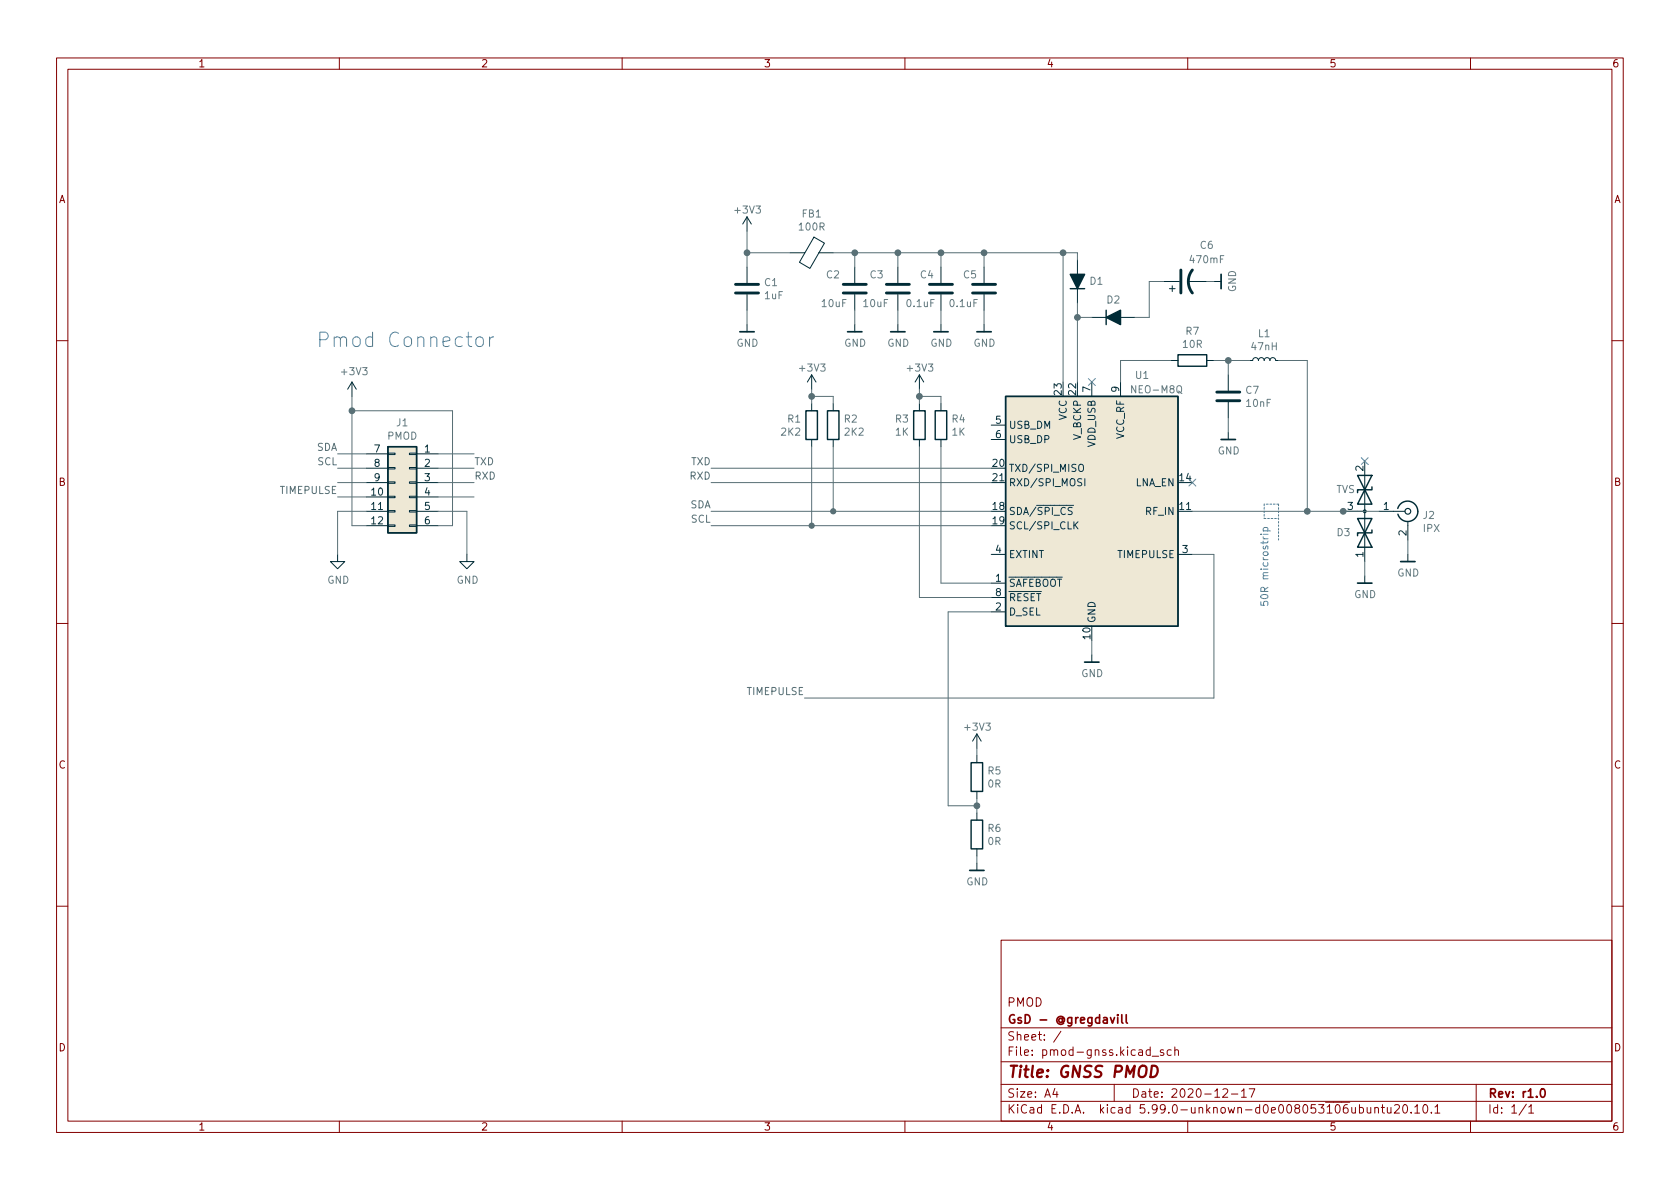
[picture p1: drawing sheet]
<svg xmlns="http://www.w3.org/2000/svg" width="297mm" height="210mm" viewBox="0 0 297 210" stroke-linecap="round" stroke-linejoin="round" font-family="sans-serif">
<g fill="none" stroke="#840000" stroke-width=".18">
<path d="M10 10.2h277v190.1h-277zM12 12.2h273v186.1h-273zM60 10.2v2M110 10.2v2M160 10.2v2M210 10.2v2M260 10.2v2M10 60.2h2M285 60.2h2M10 110.2h2M285 110.2h2M10 160.2h2"/>
<path d="M177 166.3h108v32h-108zM285 160.2h2M60 198.3v2M110 198.3v2M160 198.3v2M177 194.8h108M177 191.8h108M177 187.8h108M177 181.8h108M186.5 192.5l-.4 1h1M186.9 193v1M187.6 182.4l-1.3 1.9"/>
<path d="M197 191.8v3M203.4 185.7l-.5-.1-.3 .3v.4l.2 .3h.6M203.4 185.1v1.5M203.7 186.8h1.2M205.7 185.7l-.3-.1-.3 .2 .1 .3 .5 .1v.4h-.6M207.1 185.7l-.5-.1-.2 .3v.4l.1 .3h.6M207.7 185.8l.2-.2 .4 .1 .1 .9M207.7 185.1v1.5M210 198.3v2M216.2 192.7l.6-.2 .2 .2 .1 .3-1 1h1M217.7 193.5h1.2M219.5 193l.4-.5v1.5"/>
<path d="M219.5 194h.9M220.9 192.5h1l-.7 1.5M243.1 196l.2-.2 .3 .1 .1 .9M243.1 195.8v1M244.2 195.8h.6M244.4 195.3v1.3l.4 .2M245.3 195.8l.1 1h.3l.2-.1M245.9 195.8v1M246.6 195.5l.5-.2 .3 .2v.3l-.9 1h.9M248.2 195.4l.2-.1a.81 .81 0 0 1 .5 .7 .81 .81 0 0 1-.3 .8h-.1a.81 .81 0 0 1-.6-.6 .81 .81 0 0 1 .3-.8zM249.5 196.7v.1M250.1 195.8l.5-.5v1.5"/>
<path d="M250.1 196.8h.9M251.8 195.4l.1-.1a.81 .81 0 0 1 .6 .7 .81 .81 0 0 1-.3 .8h-.1a.81 .81 0 0 1-.6-.6 .81 .81 0 0 1 .3-.8zM253.1 196.7v.1M253.7 195.8l.4-.5v1.5M253.7 196.8h.9M260 198.3v2M261 191.8v6.5M269.9 195.3l-1.3 1.9M270.3 195.8l.4-.5v1.5M270.3 196.8h.9"/>
</g>
<path d="M196.3 179.9l.4 1 .4-1M197.6 179.4v.2M197.6 179.9v1M198.3 179.4v1.3l.3 .2M199.1 179.4v1.3l.2 .2M272.6 192.6l.1-.1a.81 .81 0 0 1 .6 .7 .81 .81 0 0 1-.3 .8h-.2a.82 .82 0 0 1-.5-.6 .82 .82 0 0 1 .3-.8z" fill="none" stroke="#840000" stroke-width=".3"/>
<path d="M203.7 188.5h.4a1.08 1.08 0 0 1 .6 1 1.08 1.08 0 0 1-.8 1h-.5z" fill="none" stroke="#840000" stroke-width=".4"/>
<g fill="none" stroke="#002b36" stroke-width=".18">
<path d="M132.1 38.3v2.6M132.1 38.3l-.8 1.3M132.1 38.3l.7 1.3M132.1 47.2v2.8M132.1 52.1v2.8M132.1 57.4v1.3M139.7 44.7h2.6M143.9 41.9l1.9 1.1-2.6 4.5-1.8-1.1zM144.8 44.7h2.5M151.1 47.2v2.8M151.1 52.1v2.8M151.1 57.4v1.3"/>
<path d="M158.7 47.2v2.8M158.7 52.1v2.8M158.7 57.4v1.3M166.4 47.2v2.8M166.4 52.1v2.8M166.4 57.4v1.3M174 47.2v2.8M174 52.1v2.8M174 57.4v1.3M190.5 46v7.6M193 56.1h7.7M205.7 49.8h2.8"/>
<path d="M206.8 51h1M207.3 50.5v1.1M210.1 49.8h3.3M214.6 49.8h1.3M62.2 67.6l-.7 1.2M62.2 67.6v2.5M62.2 67.6l.8 1.2M143.5 66.3v2.5M143.5 71.4v1.2M143.5 77.7v1.3M143.5 66.3l-.8 1.3M143.5 66.3l.8 1.3"/>
<path d="M147.3 71.4v1.2M147.3 77.7v1.3M162.6 66.3l-.8 1.3M162.6 66.3v2.5M162.6 71.4v1.2M162.6 77.7v1.3M162.6 66.3l.7 1.3M166.4 71.4v1.2M166.4 77.7v1.3M175.3 75.2h2.5M175.3 77.7h2.5M193 67.6v2.5"/>
<path d="M198.1 67.6v2.5M207 63.7h1.3M213.4 63.7h1.2M217.2 66.3v2.8M217.2 71.1v2.8M217.2 76.4v1.3M221 63.7h.5l.1-.3 .4-.2 .4 .2 .1 .3 .1-.3 .3-.2 .4 .2 .2 .3 .2-.4h.5l.2 .1 .1 .3 .2-.3 .3-.2 .4 .2 .2 .3h.5M59.7 98v1.3h1.3l-1.3 1.3-1.3-1.3h1.3M64.8 90.4h3.8M64.8 85.3h3.8M64.8 80.3h3.8M64.8 87.9h3.8"/>
<path d="M64.8 93h3.8M64.8 82.8h3.8M68.6 90.3h1.2v.2h-1.2zM68.6 92.8h1.2v.3h-1.2zM68.6 87.8h1.2v.2h-1.2zM68.6 82.7h1.2v.2h-1.2zM68.6 80.1h1.2v.3h-1.2zM68.6 85.2h1.2v.3h-1.2zM72.4 90.3h1.3v.2h-1.3zM72.4 92.8h1.3v.3h-1.3zM72.4 87.8h1.3v.2h-1.3zM72.4 82.7h1.3v.2h-1.3z"/>
<path d="M72.4 80.1h1.3v.3h-1.3zM72.4 85.2h1.3v.3h-1.3zM73.7 90.4h3.8M73.7 85.3h3.8M73.7 80.3h3.8M73.7 87.9h3.8M73.7 93h3.8M73.7 82.8h3.8M82.5 98v1.3h1.3l-1.3 1.3-1.2-1.3h1.2M175.3 85.3h2.5M175.3 98h2.5M208.3 90.4h2.5"/>
<path d="M208.3 98h2.5M237.5 90.4h3.8M241.3 81.5v17.8M243.8 90.4h4.6M248.9 92.2v3.3M248.9 98v1.3M175.3 103.1h2.5M175.3 108.2h2.5M175.3 105.7h2.5M193 115.8v1.3M241.3 101.8v1.3M172.7 129.8l-.7 1.3"/>
<path d="M172.7 129.8v2.5M172.7 133.6v1.3M172.7 139.9v1.3M172.7 129.8l.8 1.3M172.7 143.8v1.2M172.7 150.1v1.3M172.7 152.6v1.3"/>
</g>
<path d="M130.8 58.7h2.5M149.9 58.7h2.5M157.5 58.7h2.5M165.1 58.7h2.5M172.7 58.7h2.6M215.9 48.5v2.5M215.9 77.7h2.5M247.6 99.3h2.6M191.8 117.1h2.5M240 103.1h2.6M171.4 153.9h2.6" fill="none" stroke="#002b36" stroke-width=".3"/>
<g fill="none" stroke="#002b36" stroke-width=".51">
<path d="M130 51.8h4.1M130 50.3h4.1M149.1 51.8h4.1M149.1 50.3h4.1M156.7 51.8h4.1M156.7 50.3h4.1M164.3 51.8h4.1M164.3 50.3h4.1M172 51.8h4M172 50.3h4M208.8 47.7v4.1M210.8 47.7a3.3 3.3 0 0 0 0 4.1"/>
<path d="M215.1 70.9h4.1M215.1 69.3h4.1"/>
</g>
<g fill="none" stroke="#002b36" stroke-width=".25">
<path d="M189.2 51h2.6M195.6 54.9v2.5M68.6 79h5.1v15.2h-5.1zM142.5 72.6h2v5.1h-2zM146.3 72.6h2v5.1h-2zM161.5 72.6h2.1v5.1h-2.1zM165.4 72.6h2v5.1h-2zM177.8 70.1h30.5v40.6h-30.5zM208.3 62.7h5.1v2.1h-5.1zM240 91.7h2.6l-2.6 5.1h2.6zM240 84.1h2.6l-2.6 5h2.6zM242.6 93.7v.5h-2.6v.5"/>
<path d="M242.6 86.1v.5h-2.6v.5M247.1 89.9a1.8 1.8 0 0 1 2-1.3 1.8 1.8 0 0 1 1.6 1.8M250.7 90.4a1.8 1.8 0 0 1-1.6 1.8 1.8 1.8 0 0 1-1.9-1.3M171.7 134.9h2v5h-2zM171.7 145h2v5.1h-2z"/>
</g>
<g fill="#002b36" stroke="#002b36" stroke-width=".25">
<path d="M189.2 48.5h2.6l-1.3 2.5z"/>
<path d="M195.6 56.1l2.5-1.2v2.5z"/>
</g>
<g fill="#eee8d5" stroke="#eee8d5" stroke-width=".18">
<path d="M177.8 70.1h30.5v40.6h-30.5z"/>
<path d="M68.6 79h5.1v15.2h-5.1z"/>
</g>
<path d="M190.1 92.8l.5 .7M190.6 92.3l-.7 .7M190.8 82.3l.2-.2a.43 .43 0 0 1 .6 .4v.4a.42 .42 0 0 1-.5 .5 .42 .42 0 0 1-.4-.5zM191.8 84.6v1.3" fill="none" stroke="#073642" stroke-width=".18"/>
<circle cx="241.3" cy="90.4" r=".25" fill="#002b36" stroke="#002b36" stroke-width=".18"/>
<circle cx="248.9" cy="90.4" r=".51" fill="none" stroke="#002b36" stroke-width=".2"/>
<path d="M84.3 59.8a.69 .69 0 0 1 .6-.2 .69 .69 0 0 1 .6 .5v.7a.69 .69 0 0 1-.7 .5 .69 .69 0 0 1-.7-.5v-.7zM86.6 59.6v1.7M87.3 59.6a.65 .65 0 0 0-.7 .5M192.4 66.9l1.2 1.3M193.6 66.9l-1.2 1.3M210.2 84.7l1.2 1.2M211.4 84.7l-1.2 1.2M223.4 93.9l-.1-.4 .3-.2 .5 .1v.5M240.7 80.9l1.2 1.2M241.9 80.9l-1.2 1.2M222.9 106.4v.6l.6 .1-.1-.2 .1-.4 .1-.2 .5 .1 .1 .2-.1 .5" fill="none" stroke="#268bd2" stroke-width=".18"/>
<path d="M223.5 89.1v2.6M223.5 91.7h2.6M226.1 89.1v6.4M226.1 89.1h-2.6" fill="none" stroke="#268bd2" stroke-width=".18" stroke-dasharray=".3 .3"/>
<g fill="none" stroke="#586e75" stroke-width=".18">
<path d="M132.1 40.9v6.3M132.1 54.9v2.5M132.1 44.7h7.6M147.3 44.7h43.2v1.3M151.1 44.7v2.5M151.1 54.9v2.5M158.7 44.7v2.5M158.7 54.9v2.5M166.4 44.7v2.5M166.4 54.9v2.5M174 44.7v2.5M174 54.9v2.5"/>
<path d="M188 44.7v22.9M190.5 56.1h2.5M190.5 53.6v14M205.7 49.8h-2.5v6.3h-2.5M213.4 49.8h1.2M62.2 70.1v22.9h2.6M62.2 72.6h17.8v20.4h-2.5M143.5 68.8v2.6M143.5 79v14M143.5 70.1h3.8v1.3M147.3 79v11.4M162.6 70.1h3.8v1.3"/>
<path d="M162.6 79v26.7h12.7M162.6 68.8v2.6M166.4 79v24.1h8.9M207 63.7h-8.9v3.9M214.6 63.7h6.4M217.2 63.7v2.6M217.2 73.9v2.5M226.1 63.7h5v26.7M59.7 85.3h5.1M59.7 82.8h5.1M59.7 80.3h5.1M59.7 87.9h5.1"/>
<path d="M64.8 90.4h-5.1v7.6M77.5 90.4h5v7.6M77.5 85.3h6.3M77.5 82.8h6.3M77.5 80.3h6.3M77.5 87.9h6.3M125.7 90.4h49.6M125.7 93h49.6M125.7 85.3h49.6M125.7 82.8h49.6M210.8 90.4h33M210.8 98h3.8v25.4h-72.4"/>
<path d="M241.3 99.3v2.5M248.9 95.5v2.5M175.3 108.2h-7.7v34.3h5.1M193 113.3v2.5M172.7 132.3v1.3M172.7 141.2v2.6M172.7 151.4v1.2"/>
</g>
<g fill="#586e75" stroke="#586e75" stroke-width=".18">
<circle cx="62.2" cy="72.6" r=".51"/>
<circle cx="158.8" cy="44.7" r=".51"/>
<circle cx="166.4" cy="44.7" r=".51"/>
<circle cx="174" cy="44.7" r=".51"/>
<circle cx="151.1" cy="44.7" r=".51"/>
<circle cx="132.1" cy="44.7" r=".51"/>
<circle cx="237.5" cy="90.4" r=".51"/>
<circle cx="231.1" cy="90.4" r=".51"/>
<circle cx="217.2" cy="63.7" r=".51"/>
<circle cx="190.5" cy="56.1" r=".51"/>
<circle cx="147.3" cy="90.4" r=".46"/>
<circle cx="188" cy="44.7" r=".51"/>
<circle cx="162.6" cy="70.1" r=".51"/>
<circle cx="143.5" cy="70.1" r=".51"/>
<circle cx="172.7" cy="142.5" r=".51"/>
<circle cx="143.5" cy="93" r=".46"/>
</g>
<text font-size="3.5" fill="#268bd2" x="55.9" y="61.4">Pmod Connector</text>
<text font-size="2.8" fill="#840000" x="178" y="190.6">Title: GNSS PMOD</text>
<g font-size="2.1" fill="#840000">
<text x="178" y="178">PMOD</text>
<text x="178" y="184">Sheet: /</text>
<text x="178" y="181">GsD - @gregdavill</text>
<text x="178" y="186.7">File: pmod-gnss.kicad_sch</text>
<text x="178" y="196.9">KiCad E.D.A. kicad 5.99.0-unknown-d0e008053~106~ubuntu20.10.1</text>
<text x="178" y="194.1">Size: A4</text>
<text x="200" y="194.1">Date: 2020-12-17</text>
<text x="263" y="194.1">Rev: r1.0</text>
<text x="263" y="196.9">Id: 1/1</text>
</g>
<g font-size="1.8" fill="#840000">
<text x="35" y="11.9">1</text>
<text x="85" y="11.9">2</text>
<text x="135" y="11.9">3</text>
<text x="185" y="11.9">4</text>
<text x="235" y="11.9">5</text>
<text x="285" y="11.9">6</text>
<text x="10.3" y="35.9">A</text>
<text x="285.3" y="35.9">A</text>
<text x="10.3" y="85.9">B</text>
<text x="285.3" y="85.9">B</text>
<text x="10.3" y="135.9">C</text>
<text x="285.3" y="135.9">C</text>
<text x="10.3" y="185.9">D</text>
<text x="285.3" y="185.9">D</text>
<text x="35" y="199.9">1</text>
<text x="85" y="199.9">2</text>
<text x="135" y="199.9">3</text>
<text x="185" y="199.9">4</text>
<text x="235" y="199.9">5</text>
<text x="285" y="199.9">6</text>
</g>
<g font-size="1.8" fill="#657b83">
<text x="130.1" y="37.8">+3V3</text>
<text x="141.4" y="40.8">100R</text>
<text x="141.8" y="38.4">FB1</text>
<text x="210.6" y="46.5">470mF</text>
<text x="212.2" y="44">C6</text>
<text x="135.2" y="50.6">C1</text>
<text x="135.2" y="52.9">1uF</text>
<text x="146.1" y="49.2">C2</text>
<text x="153.9" y="49.2">C3</text>
<text x="162.7" y="49.2">C4</text>
<text x="170.4" y="49.2">C5</text>
<text x="192.7" y="50.3">D1</text>
<text x="195.7" y="53.7">D2</text>
<text x="218.5" y="51.7" transform="rotate(-90 218.5 51.7)">GND</text>
<text x="145.4" y="54.3">10uF</text>
<text x="152.7" y="54.3">10uF</text>
<text x="160.4" y="54.3">0.1uF</text>
<text x="168" y="54.3">0.1uF</text>
<text x="209.7" y="59.2">R7</text>
<text x="222.5" y="59.6">L1</text>
<text x="130.2" y="61.3">GND</text>
<text x="141.5" y="65.7">+3V3</text>
<text x="149.2" y="61.3">GND</text>
<text x="156.9" y="61.3">GND</text>
<text x="160.5" y="65.7">+3V3</text>
<text x="164.5" y="61.3">GND</text>
<text x="172.1" y="61.3">GND</text>
<text x="209.2" y="61.5">10R</text>
<text x="221.4" y="61.9">47nH</text>
<text x="60.5" y="66.3">+3V3</text>
<text x="200.3" y="69.5">NEO-M8Q</text>
<text x="200.8" y="67">U1</text>
<text x="220.3" y="69.6">C7</text>
<text x="220.4" y="71.9">10nF</text>
<text x="68.5" y="77.7">PMOD</text>
<text x="70.1" y="75.4">J1</text>
<text x="138.2" y="77">2K2</text>
<text x="139.3" y="74.7">R1</text>
<text x="149.3" y="74.7">R2</text>
<text x="149.4" y="77">2K2</text>
<text x="158.3" y="74.7">R3</text>
<text x="158.3" y="77">1K</text>
<text x="168.3" y="74.7">R4</text>
<text x="168.3" y="77">1K</text>
<text x="215.3" y="80.4">GND</text>
<text x="236.2" y="87.2">TVS</text>
<text x="236.4" y="94.8">D3</text>
<text x="251.6" y="91.8">J2</text>
<text x="251.7" y="94.1">IPX</text>
<text x="247" y="101.9">GND</text>
<text x="57.9" y="103.2">GND</text>
<text x="80.7" y="103.2">GND</text>
<text x="239.4" y="105.8">GND</text>
<text x="191.2" y="119.7">GND</text>
<text x="170.7" y="129.2">+3V3</text>
<text x="174.7" y="136.9">R5</text>
<text x="174.7" y="139.3">0R</text>
<text x="174.7" y="147.1">R6</text>
<text x="174.7" y="149.4">0R</text>
<text x="170.8" y="156.6">GND</text>
</g>
<g font-size="1.8" fill="#073642">
<text x="187.7" y="69.8" transform="rotate(-90 187.7 69.8)">23</text>
<text x="190.2" y="69.8" transform="rotate(-90 190.2 69.8)">22</text>
<text x="192.8" y="69.3" transform="rotate(-90 192.8 69.3)">7</text>
<text x="197.9" y="69.3" transform="rotate(-90 197.9 69.3)">9</text>
<text x="176" y="74.9">5</text>
<text x="176" y="77.5">6</text>
<text x="178.3" y="75.8">USB_DM</text>
<text x="188.6" y="74.3" transform="rotate(-90 188.6 74.3)">VCC</text>
<text x="191.1" y="77.8" transform="rotate(-90 191.1 77.8)">V_BCKP</text>
<text x="198.8" y="77.7" transform="rotate(-90 198.8 77.7)">VCC_RF</text>
<text x="66.2" y="80">7</text>
<text x="66.2" y="82.5">8</text>
<text x="75.1" y="80">1</text>
<text x="75.1" y="82.5">2</text>
<text x="175.5" y="82.5">20</text>
<text x="178.3" y="83.4">TXD/SPI_MISO</text>
<text x="178.3" y="78.4">USB_DP</text>
<text x="193.7" y="79.1" transform="rotate(-90 193.7 79.1)">VDD_USB</text>
<text x="241" y="83.3" transform="rotate(-90 241 83.3)">2</text>
<text x="65.7" y="87.6">10</text>
<text x="66.2" y="85.1">9</text>
<text x="75.1" y="85.1">3</text>
<text x="75.1" y="87.6">4</text>
<text x="175.5" y="85.1">21</text>
<text x="178.3" y="86">RXD/SPI_MOSI</text>
<text x="200.7" y="86">LNA_EN</text>
<text x="208.6" y="85.1">14</text>
<text x="65.7" y="90.2">11</text>
<text x="65.7" y="92.7">12</text>
<text x="75.1" y="90.2">5</text>
<text x="75.1" y="92.7">6</text>
<text x="175.5" y="90.2">18</text>
<text x="175.5" y="92.7">19</text>
<text x="178.3" y="91.1">SDA/~SPI_CS</text>
<text x="178.3" y="93.6">SCL/SPI_CLK</text>
<text x="202.7" y="91.1">RF_IN</text>
<text x="208.6" y="90.2">11</text>
<text x="238.3" y="90.2">3</text>
<text x="244.6" y="90.2">1</text>
<text x="248.7" y="94.7" transform="rotate(-90 248.7 94.7)">2</text>
<text x="176" y="97.8">4</text>
<text x="178.3" y="98.7">EXTINT</text>
<text x="197.6" y="98.7">TIMEPULSE</text>
<text x="209.1" y="97.8">3</text>
<text x="241" y="98.5" transform="rotate(-90 241 98.5)">1</text>
<text x="176" y="102.9">1</text>
<text x="176" y="107.9">2</text>
<text x="176" y="105.4">8</text>
<text x="178.3" y="103.8">~SAFEBOOT</text>
<text x="178.3" y="106.3">~RESET</text>
<text x="178.3" y="108.8">D_SEL</text>
<text x="192.8" y="113" transform="rotate(-90 192.8 113)">10</text>
<text x="193.7" y="110.2" transform="rotate(-90 193.7 110.2)">GND</text>
</g>
<g font-size="1.8" fill="#586e75">
<text x="56" y="79.7">SDA</text>
<text x="56.2" y="82.3">SCL</text>
<text x="83.8" y="82.3">TXD</text>
<text x="122.2" y="82.3">TXD</text>
<text x="49.6" y="87.3">TIMEPULSE</text>
<text x="83.8" y="84.8">RXD</text>
<text x="122" y="84.8">RXD</text>
<text x="122" y="89.9">SDA</text>
<text x="122.2" y="92.4">SCL</text>
<text x="132.1" y="122.9">TIMEPULSE</text>
</g>
<text font-size="1.8" fill="#268bd2" x="224.3" y="105.3" transform="rotate(-90 224.3 105.3)">50R microstrip</text>
</svg>
